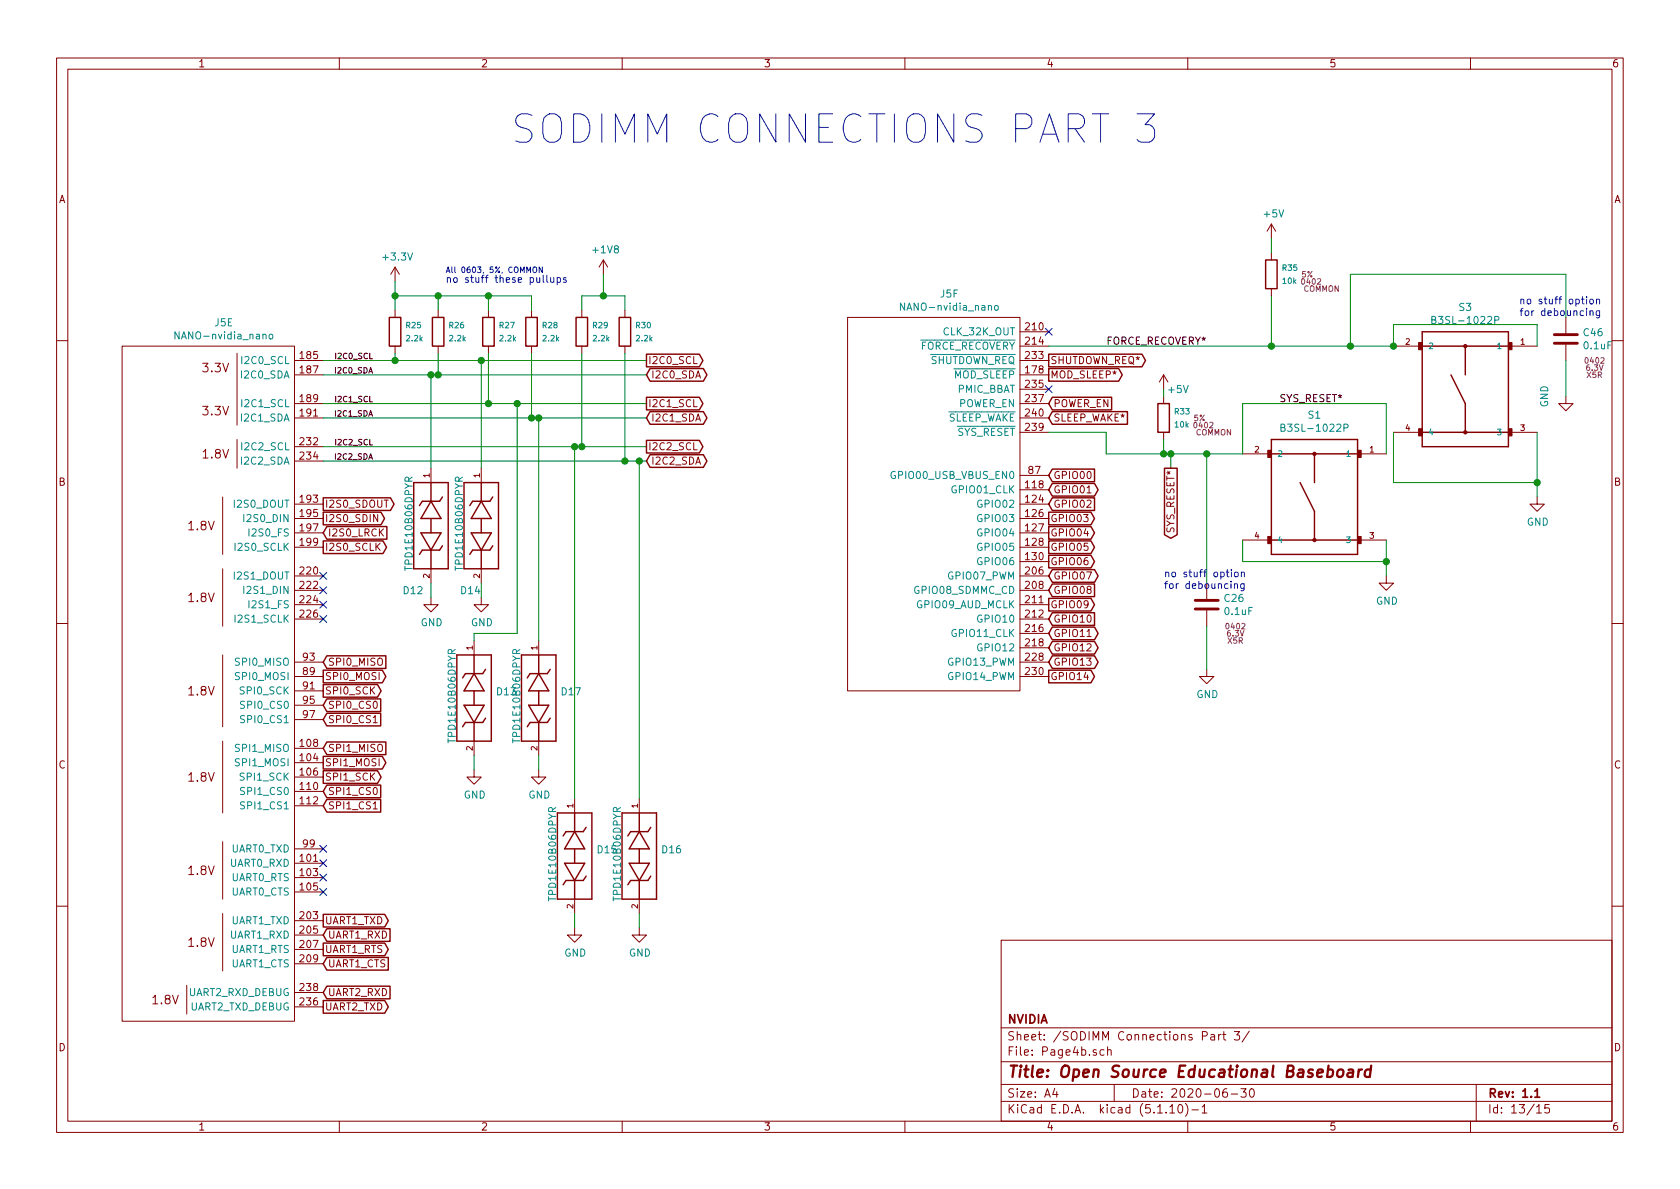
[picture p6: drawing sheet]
<svg xmlns="http://www.w3.org/2000/svg" width="297mm" height="210mm" viewBox="0 0 297 210" stroke-linecap="round" stroke-linejoin="round" font-family="sans-serif">
<g fill="none" stroke="#840000" stroke-width=".18">
<path d="M10 10.3h277v189.9h-277zM12 12.2h273v186.1h-273zM60 10.3v1.9M110 10.3v1.9M160 10.3v1.9M210 10.3v1.9M260 10.3v1.9M224.8 39.6v2.6M224.8 39.6l-.8 1.3M224.8 39.6l.8 1.3M69.8 47.2l-.7 1.3M69.8 47.2v2.6"/>
<path d="M69.8 54.9v1.2M69.8 47.2l.8 1.3M77.5 54.9v1.2M86.4 54.9v1.2M94 54.9v1.2M102.9 54.9v1.2M106.7 46l-.8 1.2M106.7 46v2.5M106.7 46l.7 1.2M110.5 54.9v1.2M149.9 56.1h30.4v66.1h-30.4zM180.3 58.7h5.1"/>
<path d="M224.8 44.7v1.3M224.8 51v1.3M276.9 56.1v2.8M10 60.2h2M21.6 61.2h30.5v119.4h-30.5zM41.9 62.5v12.7M41.9 77.7v5.1M52.1 63.7h5M52.1 66.3h5M52.1 71.4h5M52.1 73.9h5M52.1 79h5"/>
<path d="M69.8 61.2v1.3M77.5 61.2v1.3M86.4 61.2v1.3M94 61.2v1.3M102.9 61.2v1.3M110.5 61.2v1.3M180.3 61.2h5.1M180.3 76.4h5.1M180.3 63.7h5.1M180.3 66.3h5.1M180.3 71.4h5.1M180.3 73.9h5.1"/>
<path d="M180.3 68.8h5.1M205.7 66.3v2.5M205.7 70.1v1.3M205.7 76.4v1.3M205.7 66.3l-.7 1.3M205.7 66.3l.8 1.3M246.4 61.2h5.1M246.4 76.4h5.1M266.7 61.2h5.1M266.7 76.4h5.1M276.9 70.1v1.3h1.2l-1.2 1.2-1.3-1.2h1.3M276.9 61v2.7"/>
<path d="M285 60.2h2M39.4 87.9v10.1M52.1 89.1h5M52.1 91.7h5M52.1 94.2h5M52.1 96.8h5M52.1 81.5h5M66.8 91v1.2l-.7-1.2v1.2M76.2 82.8v2.5M85.1 82.8v2.5M180.3 89.1h5.1M180.3 91.7h5.1"/>
<path d="M180.3 94.2h5.1M180.3 96.8h5.1M180.3 86.6h5.1M180.3 99.3h5.1M180.3 84.1h5.1M192.2 87.2h.7M219.7 80.3h5.1M219.7 95.5h5.1M240 80.3h5.1M240 95.5h5.1M271.8 87.9v1.2h1.2l-1.2 1.3-1.3-1.3h1.3M10 110.3h2"/>
<path d="M39.4 100.6v10.1M39.4 115.8v12.7M52.1 101.8h5M52.1 104.4h5M52.1 106.9h5M52.1 109.5h5M52.1 119.6h5M52.1 117.1h5M76.2 105.7v1.2h1.3l-1.3 1.3-1.3-1.3h1.3M76.2 100.6v2.5M83.8 113.3v2.5M85.1 105.7v1.2h1.3l-1.3 1.3-1.3-1.3h1.3"/>
<path d="M85.1 100.6v2.5M95.2 113.3v2.5M180.3 101.8h5.1M180.3 104.4h5.1M180.3 106.9h5.1M180.3 109.5h5.1M180.3 119.6h5.1M180.3 117.1h5.1M180.3 112h5.1M180.3 114.5h5.1M192.2 112.6h.7M213.4 118.4v1.2h1.2l-1.2 1.3-1.3-1.3h1.3"/>
<path d="M213.4 103.1v2.8M213.4 107.9v2.8M245.1 101.8v1.3h1.3l-1.3 1.3-1.3-1.3h1.3M285 110.3h2M39.4 131.1v12.7M52.1 134.9h5M52.1 137.4h5M52.1 132.3h5M52.1 139.9h5M52.1 122.2h5M52.1 124.7h5M52.1 127.2h5"/>
<path d="M66 127.8h.7M83.8 136.1v1.3h1.3l-1.3 1.3-1.3-1.3h1.3M83.8 131.1v2.5M95.2 136.1v1.3h1.3l-1.3 1.3-1.2-1.3h1.2M95.2 131.1v2.5M39.4 148.8v10.2M52.1 152.6h5M52.1 155.2h5M52.1 157.7h5M52.1 142.5h5M52.1 150.1h5M66 143h.7"/>
<path d="M101.6 141.2v2.6M101.6 159v2.5M113 141.2v2.6M113 159v2.5M10 160.2h2M33 174.2v5.1M39.4 161.5v10.2M52.1 162.8h5M52.1 165.3h5M52.1 167.9h5M52.1 170.4h5M52.1 178h5"/>
<path d="M52.1 175.5h5M101.6 164.1v1.2h1.3l-1.3 1.3-1.3-1.3h1.3M113 164.1v1.2h1.3l-1.3 1.3-1.2-1.3h1.2M177 166.3h108v32h-108zM285 160.2h2M60 198.3v1.9M110 198.3v1.9M160 198.3v1.9M177 194.8h108M177 191.8h108M177 187.8h108M177 181.8h108"/>
<path d="M186.5 192.5l-.4 1h1M186.8 193v1M195.2 185.7l-.4-.1-.3 .3 .1 .6h.6M195.8 185.7l.3-.1 .3 .1 .1 .9M195.8 185.1v1.5M197 191.8v3M206.8 195.8l.5-.5v1.5M206.8 196.8h.9M208.5 195.4l.1-.1a.8 .8 0 0 1 .5 .8 .8 .8 0 0 1-.5 .7 1 1 0 0 1-.1-1.4zM209.6 195.1a1.71 1.71 0 0 1 0 2.3M210 198.3v1.9M210.7 196.3h1.2"/>
<path d="M212.5 195.8l.5-.5v1.5M212.5 196.8h.9M212.6 183.2l.7-.1 .2-.2-.1-.3-.2-.2h-.6v1.5M214.1 183h.6l.1 .9M214.8 183.3l-.6 .1-.2 .2 .1 .2 .1 .1 .6-.1M215.5 182.9v1M215.9 182.9l-.3 .1-.1 .2M216.2 182.9h.5M216.4 182.4v1.3l.3 .2M216.9 192.5a.62 .62 0 0 0-.7 .7l.1 .7 .2 .1 .5-.1v-.5l-.1-.2-.4-.1-.3 .3M217.7 193.5h1.1M218.2 182.4h1l-.5 .6 .4 .1v.7l-.2 .1-.7-.1"/>
<path d="M219.4 192.5h.9l-.5 .6 .5 .1v.7l-.3 .1-.6-.1M220.9 182.3l-1.3 2M221.1 192.6l.2-.1a.8 .8 0 0 1 .5 .8 .8 .8 0 0 1-.5 .7 1 1 0 0 1-.2-1.4zM260 198.3v1.9M261 191.8v6.5M271.7 195.8l.4-.5v1.5M271.7 196.8h.8M273.9 195.3h-.7l-.1 .7 .2-.1 .5 .1 .2 .2-.1 .5-.2 .1-.6-.1"/>
</g>
<path d="M271.4 193l.4-.5v1.5M271.4 194h.8" fill="none" stroke="#840000" stroke-width=".3"/>
<path d="M236.6 189.3a.53 .53 0 0 1 .5-.2 .53 .53 0 0 1 .4 .4v.6a.56 .56 0 0 1-.6 .4 .56 .56 0 0 1-.5-.4zM238.4 189.2h.8l-.1 1.2M239.2 189.6l-.6 .1a.4 .4 0 0 0-.4 .3 .4 .4 0 0 0 .3 .4l.6-.1M240.3 189.1l-.2 1.3M240.8 189.1a.54 .54 0 0 0-.6 .4M242.3 189.2a.68 .68 0 0 0-.9 .3l-.1 .6 .1 .2 .2 .1 .6-.1M242.4 188.4l-.2 2" fill="none" stroke="#840000" stroke-width=".41"/>
<g fill="none" stroke="#840000" stroke-width=".25">
<path d="M68.8 56.1h2.1v5.1h-2.1zM76.5 56.1h2v5.1h-2zM85.3 56.1h2.1v5.1h-2.1zM93 56.1h2v5.1h-2zM101.9 56.1h2v5.1h-2zM109.5 56.1h2v5.1h-2zM223.8 46h2v5h-2zM251.5 58.7h15.2v20.3h-15.2zM114.3 70.3h9.3l.7 1.1-.7 1.1h-9.3zM114.3 62.6h9.3l.7 1.1-.7 1.2h-9.3zM114.3 77.9h9.3l.7 1.1-.7 1.1h-9.3zM114.9 72.8h9.5l.6 1.1-.6 1.1h-9.5l-.6-1.1z"/>
<path d="M114.9 65.2h9.5l.6 1.1-.6 1.1h-9.5l-.6-1.1zM185.4 65.2h12.4l.6 1.1-.6 1.1h-12.4zM185.4 62.6h16.5l.6 1.1-.6 1.2h-16.5zM186.1 72.8h13.2v2.2h-13.2l-.7-1.1zM186.1 70.3h10.4v2.2h-10.4l-.7-1.1zM204.7 71.4h2.1v5h-2.1zM224.8 77.7h15.2v20.3h-15.2zM251.5 61.2h15.2M251.5 76.4h15.2M256.5 66.3l2.6 5.1v5M259.1 61.2v5.1M57.1 90.6h10.3l.6 1.1-.6 1.1h-10.3z"/>
<path d="M57.1 88h11.9l.7 1.1-.7 1.2h-11.9zM57.1 95.7h10.6l.7 1.1-.7 1.1h-10.6zM57.8 93.1h10.6v2.2h-10.6l-.7-1.1zM73.2 85.3h6v15.3h-6zM74.4 94.2h3.6l-1.8 3.1zM76.2 88.6l1.8 3.1h-3.6zM76.2 85.3v3.3M76.2 91.7v2.5M76.2 97.3v3.3M78.2 87.9l-.5 .7h-3l-.5 .8M78.2 96.5l-.5 .8h-3l-.5 .7M82 85.3h6.1v15.3h-6.1z"/>
<path d="M83.3 94.2h3.6l-1.8 3.1zM85.1 88.6l1.8 3.1h-3.6zM85.1 85.3v3.3M85.1 91.7v2.5M85.1 97.3v3.3M87.1 87.9l-.5 .7h-3l-.5 .8M87.1 96.5l-.5 .8h-3l-.5 .7M114.9 80.4h9.5l.6 1.1-.6 1.1h-9.5l-.6-1.1zM185.4 90.6h7.5l.6 1.1-.6 1.1h-7.5zM185.4 93.1h7.5l.6 1.1-.6 1.1h-7.5zM185.4 95.7h7.5l.6 1.1-.6 1.1h-7.5zM185.4 98.2h7.5l.6 1.1-.6 1.1h-7.5z"/>
<path d="M186.1 88h7.4v2.3h-7.4l-.7-1.2zM186.1 85.5h7.4l.7 1.1-.7 1.1h-7.4l-.7-1.1zM186.1 83h7.4v2.2h-7.4l-.7-1.1zM205.9 82.8h2.2v11.8l-1.1 .6-1.1-.6zM224.8 80.3h15.2M224.8 95.5h15.2M229.9 85.3l2.5 5.1v5.1M232.4 80.3v5M57.1 118.5h10.5l.6 1.1-.6 1.1h-10.5zM57.8 116h10.4v2.2h-10.4l-.7-1.1zM80.8 115.8h6.1v15.3h-6.1zM83.8 119.1l1.8 3.1h-3.6z"/>
<path d="M83.8 115.8v3.3M85.9 118.4l-.6 .7h-3l-.5 .8M92.2 115.8h6.1v15.3h-6.1zM95.2 119.1l1.8 3.1h-3.5zM95.2 115.8v3.3M97.3 118.4l-.5 .7h-3.1l-.5 .8M185.4 105.8h7.5l.6 1.1-.6 1.1h-7.5zM185.4 118.5h7.5l.6 1.1-.6 1.1h-7.5zM186.1 100.7h7.4l.7 1.1-.7 1.2h-7.4l-.7-1.2zM186.1 103.3h7.4v2.2h-7.4l-.7-1.1zM186.1 110.9h7.4l.7 1.1-.7 1.1h-7.4l-.7-1.1zM186.1 116h7.4l.7 1.1-.7 1.1h-7.4l-.7-1.1z"/>
<path d="M186.1 108.4h7.4v2.2h-7.4l-.7-1.1zM186.1 113.4h7.4l.7 1.1-.7 1.2h-7.4l-.7-1.2zM57.1 136.3h9.7l.6 1.1-.6 1.1h-9.7zM57.1 121.1h9.7l.6 1.1-.6 1.1h-9.7zM57.1 133.8h10.5l.6 1.1-.6 1.1h-10.5zM57.8 126.1h9.5v2.3h-9.5l-.7-1.2zM57.8 123.6h9.5v2.2h-9.5l-.7-1.1zM57.8 131.2h10.4v2.2h-10.4l-.7-1.1zM57.8 138.8h9.5v2.3h-9.5l-.7-1.2zM82 124.7h3.6l-1.8 3.1zM83.8 122.2v2.5M83.8 127.8v3.3"/>
<path d="M85.9 127l-.6 .8h-3l-.5 .7M93.5 124.7h3.5l-1.8 3.1zM95.2 122.2v2.5M95.2 127.8v3.3M97.3 127l-.5 .8h-3.1l-.5 .7M57.8 141.4h9.5v2.2h-9.5l-.7-1.1zM98.6 143.8h6v15.2h-6zM99.8 152.6h3.6l-1.8 3.1zM101.6 147.1l1.8 3h-3.6zM101.6 143.8v3.3M101.6 150.1v2.5M101.6 155.7v3.3"/>
<path d="M103.6 146.3l-.5 .8h-3l-.5 .7M103.6 154.9l-.5 .8h-3l-.5 .8M110 143.8h6.1v15.2h-6.1zM111.3 152.6h3.5l-1.8 3.1zM113 147.1l1.8 3h-3.5zM113 143.8v3.3M113 150.1v2.5M113 155.7v3.3M115.1 146.3l-.5 .8h-3.1l-.5 .7M115.1 154.9l-.5 .8h-3.1l-.5 .8M57.1 161.7h10.9l.7 1.1-.7 1.1h-10.9zM57.1 166.8h10.9l.7 1.1-.7 1.1h-10.9z"/>
<path d="M57.1 176.9h10.9l.7 1.1-.7 1.2h-10.9zM57.8 164.2h11.2v2.3h-11.2l-.7-1.2zM57.8 169.3h10.9v2.2h-10.9l-.7-1.1zM57.8 174.4h11.2v2.2h-11.2l-.7-1.1z"/>
<circle cx="259.1" cy="61.2" r=".25"/>
<circle cx="259.1" cy="76.4" r=".25"/>
<circle cx="232.4" cy="95.5" r=".25"/>
<circle cx="232.4" cy="80.3" r=".25"/>
</g>
<g fill="#840000" stroke="#840000" stroke-width=".18">
<path d="M250.8 60.6h.7v1.2h-.7z"/>
<path d="M250.8 75.8h.7v1.3h-.7z"/>
<path d="M266.7 60.6h.6v1.2h-.6z"/>
<path d="M266.7 75.8h.6v1.3h-.6z"/>
<path d="M224.2 79.6h.6v1.3h-.6z"/>
<path d="M224.2 94.9h.6v1.2h-.6z"/>
<path d="M240 79.6h.7v1.3h-.7z"/>
<path d="M240 94.9h.7v1.2h-.7z"/>
</g>
<g fill="none" stroke="#008484" stroke-width=".18">
<path d="M31.7 58.7v1.2l-.8-1.2v1.2M47.6 59.2l.2-.1 .4 .1v.5l-.1 .2h-.3l-.2-.1zM159.9 53.6v1.3l-.7-1.3v1.3M176 54.1l.3-.1 .2 .2v.4l-.2 .3-.3-.1-.2-.2zM253.2 56.6l.5-.1 .1-.2v-.2l-.6-.1v1.2h.4l.2-.1 .1-.3-.3-.2M264.3 56.6l.7-.1v-.4l-.2-.1h-.5v1.2M226.5 75.6h.6l.1-.2-.1-.3-.6-.1v1.3h.5l.2-.2v-.3l-.3-.2M237.6 75.7l.7-.1v-.5l-.2-.1h-.5v1.3M43.1 91v1.2M158.3 83.4a.59 .59 0 0 0-.8 .6 .59 .59 0 0 0 .8 .6v-.5h-.2M43.1 103.7v1.2M43.2 139.3l-.5-.1-.1 .2v.4l.6 .2v.3l-.2 .2h-.5"/>
<path d="M43.2 124.1l-.5-.1-.1 .1v.5l.6 .2v.2l-.2 .3-.5-.1M43.2 126.6l-.5-.1-.1 .2v.4l.6 .2v.3l-.2 .2h-.5M43.2 141.9l-.5-.1-.1 .1v.4l.6 .3v.2l-.2 .2h-.5"/>
</g>
<path d="M274.8 59.2h4.1M274.8 60.7h4.1M211.3 107.7h4.1M211.3 106.2h4.1" fill="none" stroke="#840000" stroke-width=".51"/>
<g fill="none" stroke="#008400" stroke-width=".18">
<path d="M69.8 49.8v5.1M69.8 52.3h24.2v2.6M77.5 52.3v2.6M86.4 52.3v2.6M102.9 54.9v-2.6h7.6v2.6M106.7 48.5v3.8M224.8 42.2v2.5M224.8 52.3v8.9M276.9 56.1v-7.6h-38.1v12.7M57.1 71.4h57.2M57.1 73.9h57.2M57.1 66.3h57.2"/>
<path d="M57.1 63.7h57.2M57.1 79h57.2M69.8 62.5v1.2M76.2 66.3v16.5M77.5 62.5v3.8M85.1 63.7v19.1M86.4 62.5v8.9M91.4 71.4v40.6h-7.6v1.3M94 62.5v11.4M95.2 73.9v39.4M101.6 79v62.2M102.9 62.5v16.5"/>
<path d="M110.5 62.5v19M185.4 76.4h10.2v3.9h24.1v-8.9h25.4v8.9M185.4 61.2h61v-3.8h25.4v3.8M205.7 68.8v1.3M205.7 77.7v2.6M246.4 76.4v8.9h25.4M271.8 76.4v11.5M276.9 63.7v6.4M57.1 81.5h57.2M113 81.5v59.7M207 80.3v2.5M213.4 80.3v22.8"/>
<path d="M219.7 95.5v3.8h25.4M245.1 95.5v6.3M76.2 103.1v2.6M85.1 103.1v2.6M213.4 110.7v7.7M83.8 133.6v2.5M95.2 133.6v2.5M101.6 161.5v2.6M113 161.5v2.6"/>
</g>
<g fill="none" stroke="#0000c2" stroke-width=".18">
<path d="M201 20.1h3.1l-1.6 1.9a1.4 1.4 0 0 1 1.6 1v1.2l-.4 .7-.5 .2h-1.4l-.8-.4M94.3 47.3l.2-.1 .3 .1 .1 .6-.2 .3-.4-.1zM95.9 47.2v1l-.6-1v1M96 48.7v1.1l.2 .1M96.7 48.7v1.1l.2 .1M97.4 49.1v.8h.3l.2-.1M97.9 49.1v.8M98.5 49.1h.4l.2 .2-.1 .6h-.5M98.5 49.1v1.3M100.1 49.1h-.3l-.2 .2 .1 .1 .4 .2v.3h-.5M268.8 55h.5M268.9 53l.2-.1 .3 .1v.7"/>
<path d="M268.9 52.9v.8M269.3 54.5l-.3 .2v1.1M269.7 55h.4l.2 .2-.1 .5-.3 .1-.2-.1zM270.1 53l.3-.1 .3 .2v.4l-.3 .2h-.3l-.1-.2zM282.3 53l.1-.1 .4 .1v.7M282.8 55v1l-.2 .2h-.3M282.8 55h-.4l-.2 .2 .1 .5h.5M217.7 100.7v.2M217.7 101.2v.8M218.3 103.3l.1-.1 .3 .1 .1 .8M218.3 103.2v.9M218.3 101.3l.2-.1 .4 .1v.5l-.1 .1-.3 .1-.2-.1z"/>
<path d="M219.5 101.3l.2-.1h.3v.8M219.5 101.2v.8M220 103.2v1l-.3 .3-.3-.1M220 103.3l-.4-.1-.2 .2 .1 .6h.5"/>
</g>
<g fill="#008400" stroke="#008400" stroke-width=".25">
<circle cx="113" cy="81.5" r=".51"/>
<circle cx="110.5" cy="81.5" r=".51"/>
<circle cx="106.7" cy="52.3" r=".51"/>
<circle cx="77.5" cy="66.3" r=".51"/>
<circle cx="91.4" cy="71.4" r=".51"/>
<circle cx="238.8" cy="61.2" r=".51"/>
<circle cx="77.5" cy="52.3" r=".51"/>
<circle cx="101.6" cy="79" r=".51"/>
<circle cx="246.4" cy="61.2" r=".51"/>
<circle cx="69.9" cy="52.3" r=".51"/>
<circle cx="69.9" cy="63.7" r=".51"/>
<circle cx="205.7" cy="80.3" r=".51"/>
<circle cx="76.2" cy="66.3" r=".51"/>
<circle cx="85.1" cy="63.7" r=".51"/>
<circle cx="95.3" cy="73.9" r=".51"/>
<circle cx="94" cy="73.9" r=".51"/>
<circle cx="86.4" cy="71.4" r=".51"/>
<circle cx="86.4" cy="52.3" r=".51"/>
<circle cx="102.9" cy="79" r=".51"/>
<circle cx="207" cy="80.3" r=".51"/>
<circle cx="224.8" cy="61.2" r=".51"/>
<circle cx="271.8" cy="85.3" r=".51"/>
<circle cx="245.1" cy="99.3" r=".51"/>
<circle cx="213.4" cy="80.3" r=".51"/>
</g>
<g fill="none" stroke="#000084" stroke-width=".18">
<path d="M184.8 58.1l1.2 1.2M186 58.1l-1.2 1.2M184.8 68.2l1.2 1.2M186 68.2l-1.2 1.2M56.5 101.2l1.3 1.3M56.5 103.8l1.3 1.2M56.5 106.3l1.3 1.2M56.5 108.9l1.3 1.2M57.8 101.2l-1.3 1.3M57.8 103.8l-1.3 1.2M57.8 106.3l-1.3 1.2M57.8 108.9l-1.3 1.2"/>
<path d="M56.5 149.5l1.3 1.2M56.5 152l1.3 1.3M56.5 154.6l1.3 1.2M56.5 157.1l1.3 1.2M57.8 149.5l-1.3 1.2M57.8 152l-1.3 1.3M57.8 154.6l-1.3 1.2M57.8 157.1l-1.3 1.2"/>
</g>
<text font-size="7" fill="#0000c2" x="90.2" y="25.4">SODIMM CONNECTIONS PART 3</text>
<text font-size="2.8" fill="#840000" x="178" y="190.5">Title: Open Source Educational Baseboard</text>
<g font-size="2.1" fill="#840000">
<text x="35.9" y="65.8">3.3V</text>
<text x="35.9" y="73.5">3.3V</text>
<text x="35.9" y="81.1">1.8V</text>
<text x="33.4" y="93.8">1.8V</text>
<text x="33.4" y="106.5">1.8V</text>
<text x="33.4" y="123">1.8V</text>
<text x="33.4" y="138.2">1.8V</text>
<text x="33.4" y="154.7">1.8V</text>
<text x="33.4" y="167.4">1.8V</text>
<text x="27" y="177.6">1.8V</text>
<text x="178" y="184">Sheet: /SODIMM Connections Part 3/</text>
<text x="178" y="181">NVIDIA</text>
<text x="178" y="186.7">File: Page4b.sch</text>
<text x="178" y="196.9">KiCad E.D.A. kicad (5.1.10)-1</text>
<text x="178" y="194.1">Size: A4</text>
<text x="200" y="194.1">Date: 2020-06-30</text>
<text x="263" y="194.1">Rev: 1.1</text>
<text x="263" y="196.9">Id: 13/15</text>
</g>
<g font-size="1.8" fill="#840000">
<text x="35" y="11.9">1</text>
<text x="85" y="11.9">2</text>
<text x="135" y="11.9">3</text>
<text x="185" y="11.9">4</text>
<text x="235" y="11.9">5</text>
<text x="285" y="11.9">6</text>
<text x="10.4" y="35.9">A</text>
<text x="285.4" y="35.9">A</text>
<text x="181.4" y="58.4">210</text>
<text x="53.1" y="63.5">185</text>
<text x="114.6" y="64.4">I2C0_SCL</text>
<text x="181.4" y="61">214</text>
<text x="181.4" y="63.5">233</text>
<text x="185.7" y="64.4">SHUTDOWN_REQ*</text>
<text x="53.1" y="66">187</text>
<text x="53.1" y="71.1">189</text>
<text x="115.1" y="66.9">I2C0_SDA</text>
<text x="181.4" y="66">178</text>
<text x="181.4" y="68.6">235</text>
<text x="181.4" y="71.1">237</text>
<text x="185.7" y="66.9">MOD_SLEEP*</text>
<text x="53.1" y="73.7">191</text>
<text x="114.6" y="72">I2C1_SCL</text>
<text x="115.1" y="74.5">I2C1_SDA</text>
<text x="181.4" y="76.2">239</text>
<text x="181.4" y="73.7">240</text>
<text x="186.2" y="74.5">SLEEP_WAKE*</text>
<text x="186.2" y="72">POWER_EN</text>
<text x="53.1" y="78.7">232</text>
<text x="53.1" y="81.3">234</text>
<text x="114.6" y="79.6">I2C2_SCL</text>
<text x="115.1" y="82.2">I2C2_SDA</text>
<text x="181.9" y="83.8">87</text>
<text x="10.4" y="85.9">B</text>
<text x="53.1" y="88.9">193</text>
<text x="57.4" y="89.8">I2S0_SDOUT</text>
<text x="181.4" y="86.4">118</text>
<text x="181.4" y="88.9">124</text>
<text x="186.2" y="89.8">GPIO02</text>
<text x="186.2" y="87.2">GPIO01</text>
<text x="186.2" y="84.7">GPIO00</text>
<text x="285.4" y="85.9">B</text>
<text x="53.1" y="91.4">195</text>
<text x="53.1" y="94">197</text>
<text x="57.4" y="92.3">I2S0_SDIN</text>
<text x="57.9" y="94.9">I2S0_LRCK</text>
<text x="181.4" y="91.4">126</text>
<text x="181.4" y="94">127</text>
<text x="185.7" y="92.3">GPIO03</text>
<text x="185.7" y="94.9">GPIO04</text>
<text x="207.6" y="94.2" transform="rotate(-90 207.6 94.2)">SYS_RESET*</text>
<text x="53.1" y="96.5">199</text>
<text x="53.1" y="101.6">220</text>
<text x="57.4" y="97.4">I2S0_SCLK</text>
<text x="181.4" y="96.5">128</text>
<text x="181.4" y="99.1">130</text>
<text x="181.4" y="101.6">206</text>
<text x="185.7" y="97.4">GPIO05</text>
<text x="185.7" y="99.9">GPIO06</text>
<text x="53.1" y="104.1">222</text>
<text x="53.1" y="106.7">224</text>
<text x="181.4" y="104.1">208</text>
<text x="181.4" y="106.7">211</text>
<text x="185.7" y="107.6">GPIO09</text>
<text x="186.2" y="102.5">GPIO07</text>
<text x="186.2" y="105">GPIO08</text>
<text x="53.1" y="109.2">226</text>
<text x="181.4" y="109.2">212</text>
<text x="181.4" y="111.8">216</text>
<text x="186.2" y="112.6">GPIO11</text>
<text x="186.2" y="110.1">GPIO10</text>
<text x="53.6" y="119.4">89</text>
<text x="53.6" y="116.8">93</text>
<text x="57.9" y="117.7">SPI0_MISO</text>
<text x="181.4" y="114.3">218</text>
<text x="181.4" y="116.8">228</text>
<text x="181.4" y="119.4">230</text>
<text x="186.2" y="117.7">GPIO13</text>
<text x="186.2" y="115.2">GPIO12</text>
<text x="53.6" y="121.9">91</text>
<text x="53.6" y="124.5">95</text>
<text x="57.4" y="120.3">SPI0_MOSI</text>
<text x="57.4" y="122.8">SPI0_SCK</text>
<text x="57.9" y="125.3">SPI0_CS0</text>
<text x="185.7" y="120.3">GPIO14</text>
<text x="53.6" y="127">97</text>
<text x="57.9" y="127.9">SPI0_CS1</text>
<text x="10.4" y="135.9">C</text>
<text x="53.1" y="134.6">104</text>
<text x="53.1" y="137.2">106</text>
<text x="53.1" y="132.1">108</text>
<text x="57.4" y="135.5">SPI1_MOSI</text>
<text x="57.9" y="133">SPI1_MISO</text>
<text x="285.4" y="135.9">C</text>
<text x="53.1" y="139.7">110</text>
<text x="53.1" y="142.2">112</text>
<text x="57.4" y="138">SPI1_SCK</text>
<text x="57.9" y="140.6">SPI1_CS0</text>
<text x="57.9" y="143.1">SPI1_CS1</text>
<text x="53.6" y="149.9">99</text>
<text x="53.1" y="152.4">101</text>
<text x="53.1" y="154.9">103</text>
<text x="53.1" y="157.5">105</text>
<text x="53.1" y="162.6">203</text>
<text x="53.1" y="165.1">205</text>
<text x="53.1" y="167.6">207</text>
<text x="57.4" y="163.4">UART1_TXD</text>
<text x="57.9" y="166">UART1_RXD</text>
<text x="53.1" y="170.2">209</text>
<text x="57.4" y="168.5">UART1_RTS</text>
<text x="57.9" y="171.1">UART1_CTS</text>
<text x="53.1" y="177.8">236</text>
<text x="53.1" y="175.3">238</text>
<text x="57.4" y="178.7">UART2_TXD</text>
<text x="57.9" y="176.1">UART2_RXD</text>
<text x="10.4" y="185.9">D</text>
<text x="285.4" y="185.9">D</text>
<text x="35" y="199.9">1</text>
<text x="85" y="199.9">2</text>
<text x="135" y="199.9">3</text>
<text x="185" y="199.9">4</text>
<text x="235" y="199.9">5</text>
<text x="285" y="199.9">6</text>
</g>
<g font-size="1.8" fill="#008484">
<text x="223.6" y="38.4">+5V</text>
<text x="67.9" y="46.1">+3.3V</text>
<text x="105" y="44.8">+1V8</text>
<text x="166.3" y="52.6">J5F</text>
<text x="38" y="57.7">J5E</text>
<text x="159.8" y="54.9">NANO-nvidia_nano</text>
<text x="167" y="59.3">CLK_32K_OUT</text>
<text x="254" y="57.3">B3SL-1022P</text>
<text x="258" y="55">S3</text>
<text x="280.1" y="59.5">C46</text>
<text x="31.5" y="60">NANO-nvidia_nano</text>
<text x="43.1" y="64.4">I2C0_SCL</text>
<text x="162.5" y="61.8">FORCE_RECOVERY</text>
<text x="164.3" y="64.4">SHUTDOWN_REQ</text>
<text x="280.2" y="61.8">0.1uF</text>
<text x="42.8" y="66.9">I2C0_SDA</text>
<text x="168.7" y="66.9">MOD_SLEEP</text>
<text x="169.3" y="69.5">PMIC_BBAT</text>
<text x="206.7" y="69.5">+5V</text>
<text x="42.8" y="74.5">I2C1_SDA</text>
<text x="43.1" y="72">I2C1_SCL</text>
<text x="167.4" y="74.5">SLEEP_WAKE</text>
<text x="169.2" y="77.1">SYS_RESET</text>
<text x="169.4" y="72">POWER_EN</text>
<text x="227.3" y="76.3">B3SL-1022P</text>
<text x="231.3" y="74">S1</text>
<text x="273.7" y="72.1" transform="rotate(-90 273.7 72.1)">GND</text>
<text x="42.8" y="82.2">I2C2_SDA</text>
<text x="43.1" y="79.6">I2C2_SCL</text>
<text x="41.7" y="89.8">I2S0_DOUT</text>
<text x="158.1" y="84.7">GPIO00_USB_VBUS_EN0</text>
<text x="168.6" y="87.2">GPIO01_CLK</text>
<text x="173.2" y="89.8">GPIO02</text>
<text x="43.6" y="92.3">I2S0_DIN</text>
<text x="44.4" y="94.9">I2S0_FS</text>
<text x="173.2" y="92.3">GPIO03</text>
<text x="173.2" y="94.9">GPIO04</text>
<text x="270" y="93">GND</text>
<text x="41.9" y="97.4">I2S0_SCLK</text>
<text x="72.9" y="100.5" transform="rotate(-90 72.9 100.5)">TPD1E10B06DPYR</text>
<text x="81.8" y="100.5" transform="rotate(-90 81.8 100.5)">TPD1E10B06DPYR</text>
<text x="173.2" y="97.4">GPIO05</text>
<text x="173.2" y="99.9">GPIO06</text>
<text x="41.7" y="102.5">I2S1_DOUT</text>
<text x="43.6" y="105">I2S1_DIN</text>
<text x="44.4" y="107.6">I2S1_FS</text>
<text x="71.4" y="105.1">D12</text>
<text x="81.6" y="105.1">D14</text>
<text x="162" y="105">GPIO08_SDMMC_CD</text>
<text x="162.3" y="107.6">GPIO09_AUD_MCLK</text>
<text x="167.9" y="102.5">GPIO07_PWM</text>
<text x="216.6" y="106.4">C26</text>
<text x="243.3" y="106.9">GND</text>
<text x="41.9" y="110.1">I2S1_SCLK</text>
<text x="74.4" y="110.7">GND</text>
<text x="83.3" y="110.7">GND</text>
<text x="168.6" y="112.6">GPIO11_CLK</text>
<text x="173.2" y="110.1">GPIO10</text>
<text x="216.7" y="108.8">0.1uF</text>
<text x="42" y="117.7">SPI0_MISO</text>
<text x="167.9" y="117.7">GPIO13_PWM</text>
<text x="173.2" y="115.2">GPIO12</text>
<text x="42" y="120.3">SPI0_MOSI</text>
<text x="42.7" y="122.8">SPI0_SCK</text>
<text x="43.1" y="125.3">SPI0_CS0</text>
<text x="87.9" y="123">D13</text>
<text x="99.3" y="123">D17</text>
<text x="167.9" y="120.3">GPIO14_PWM</text>
<text x="211.5" y="123.4">GND</text>
<text x="43.1" y="127.9">SPI0_CS1</text>
<text x="80.6" y="131" transform="rotate(-90 80.6 131)">TPD1E10B06DPYR</text>
<text x="92" y="131" transform="rotate(-90 92 131)">TPD1E10B06DPYR</text>
<text x="42" y="135.5">SPI1_MOSI</text>
<text x="42" y="133">SPI1_MISO</text>
<text x="42.7" y="138">SPI1_SCK</text>
<text x="43.1" y="140.6">SPI1_CS0</text>
<text x="43.1" y="143.1">SPI1_CS1</text>
<text x="82" y="141.2">GND</text>
<text x="93.4" y="141.2">GND</text>
<text x="40.7" y="153.3">UART0_RXD</text>
<text x="40.9" y="155.8">UART0_RTS</text>
<text x="40.9" y="150.7">UART0_TXD</text>
<text x="105.7" y="150.9">D15</text>
<text x="117.1" y="150.9">D16</text>
<text x="40.9" y="158.4">UART0_CTS</text>
<text x="98.3" y="158.9" transform="rotate(-90 98.3 158.9)">TPD1E10B06DPYR</text>
<text x="109.8" y="158.9" transform="rotate(-90 109.8 158.9)">TPD1E10B06DPYR</text>
<text x="40.7" y="166">UART1_RXD</text>
<text x="40.9" y="163.4">UART1_TXD</text>
<text x="40.9" y="168.5">UART1_RTS</text>
<text x="40.9" y="171.1">UART1_CTS</text>
<text x="99.8" y="169.2">GND</text>
<text x="111.2" y="169.2">GND</text>
<text x="33.3" y="176.1">UART2_RXD_DEBUG</text>
<text x="33.5" y="178.7">UART2_TXD_DEBUG</text>
</g>
<g font-size="1.8" fill="#0000c2">
<text x="78.7" y="50">no stuff these pullups</text>
<text x="270.8" y="53.8">no stuff option</text>
<text x="270.3" y="55.9">for debouncing</text>
<text x="205.7" y="102.1">no stuff option</text>
<text x="205.7" y="104.1">for debouncing</text>
</g>
<g font-size="1.8">
<text x="195.6" y="61">FORCE_RECOVERY*</text>
<text x="226.4" y="71.1">SYS_RESET*</text>
</g>
<g font-size="1.4" fill="#008484">
<text x="226.8" y="47.9">R35</text>
<text x="226.8" y="50.2">10k</text>
<text x="71.9" y="58">R25</text>
<text x="79.5" y="58">R26</text>
<text x="88.4" y="58">R27</text>
<text x="96" y="58">R28</text>
<text x="104.9" y="58">R29</text>
<text x="112.5" y="58">R30</text>
<text x="71.9" y="60.3">2.2k</text>
<text x="79.6" y="60.3">2.2k</text>
<text x="88.4" y="60.3">2.2k</text>
<text x="96.1" y="60.3">2.2k</text>
<text x="105" y="60.3">2.2k</text>
<text x="112.6" y="60.3">2.2k</text>
<text x="252.5" y="61.7">2</text>
<text x="264.9" y="61.7">1</text>
<text x="207.7" y="73.3">R33</text>
<text x="207.8" y="75.6">10k</text>
<text x="252.5" y="77">4</text>
<text x="264.9" y="77">3</text>
<text x="225.8" y="80.8">2</text>
<text x="238.2" y="80.8">1</text>
<text x="225.8" y="96">4</text>
<text x="238.2" y="96">3</text>
</g>
<text font-size="1.4" fill="#0000c2" x="78.7" y="48.3">All 0603, 5%, COMMON</text>
<g font-size="1.4" fill="#840084">
<text x="230.1" y="49">5%</text>
<text x="230.3" y="50.3">0402</text>
<text x="230.5" y="51.6">COMMON</text>
<text x="280.4" y="64.3">0402</text>
<text x="280.5" y="65.6">6.3V</text>
<text x="280.6" y="66.8">X5R</text>
<text x="211.1" y="74.4">5%</text>
<text x="211.3" y="75.7">0402</text>
<text x="211.4" y="77">COMMON</text>
<text x="216.9" y="111.3">0402</text>
<text x="217" y="112.5">6.3V</text>
<text x="217.1" y="113.8">X5R</text>
</g>
<g font-size="1.4">
<text x="59.6" y="63.5">I2C0_SCL</text>
<text x="59.4" y="66">I2C0_SDA</text>
<text x="59.6" y="71.1">I2C1_SCL</text>
<text x="59.4" y="73.7">I2C1_SDA</text>
<text x="59.4" y="81.3">I2C2_SDA</text>
<text x="59.6" y="78.7">I2C2_SCL</text>
</g>
<g font-size="1.4" fill="#840000">
<text x="248.5" y="61">2</text>
<text x="268.9" y="61">1</text>
<text x="248.5" y="76.2">4</text>
<text x="268.9" y="76.2">3</text>
<text x="221.9" y="80">2</text>
<text x="242.2" y="80">1</text>
<text x="75.9" y="84.4" transform="rotate(-90 75.9 84.4)">1</text>
<text x="84.8" y="84.4" transform="rotate(-90 84.8 84.4)">1</text>
<text x="221.9" y="95.2">4</text>
<text x="242.2" y="95.2">3</text>
<text x="75.9" y="102.2" transform="rotate(-90 75.9 102.2)">2</text>
<text x="84.8" y="102.2" transform="rotate(-90 84.8 102.2)">2</text>
<text x="83.6" y="114.9" transform="rotate(-90 83.6 114.9)">1</text>
<text x="95" y="114.9" transform="rotate(-90 95 114.9)">1</text>
<text x="83.6" y="132.7" transform="rotate(-90 83.6 132.7)">2</text>
<text x="95" y="132.7" transform="rotate(-90 95 132.7)">2</text>
<text x="101.3" y="142.9" transform="rotate(-90 101.3 142.9)">1</text>
<text x="112.8" y="142.9" transform="rotate(-90 112.8 142.9)">1</text>
<text x="101.3" y="160.6" transform="rotate(-90 101.3 160.6)">2</text>
<text x="112.8" y="160.6" transform="rotate(-90 112.8 160.6)">2</text>
</g>
</svg>
